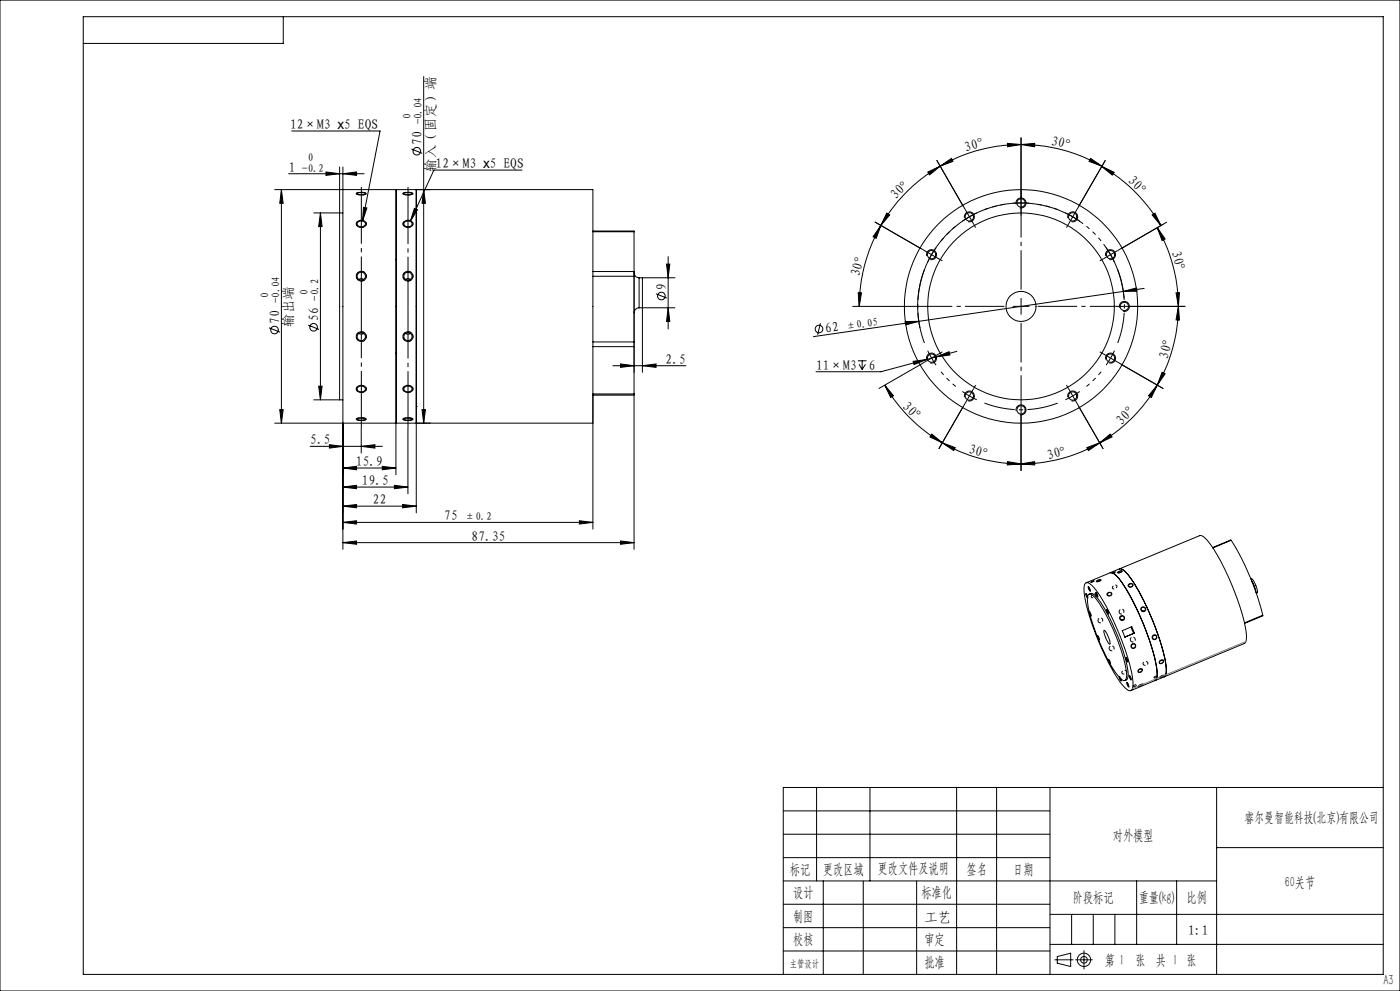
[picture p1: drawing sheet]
<svg xmlns="http://www.w3.org/2000/svg" width="420mm" height="297mm" viewBox="0 0 420 297" stroke-linecap="round" stroke-linejoin="round" font-family="sans-serif">
<g fill="none" stroke="#000" stroke-width=".3">
<path d="M0 0h420v297h-420zM25 5h390v287h-390zM85 5v8h-60M87.5 39.3h26.5l-5.2 26.9M127.1 23v103.8M82.4 56.8h36.4v70M84.4 56.8l.5 4.1h-1zM84.4 56.8v70M86.6 52.1h22.6M97.8 51.5l4.1 .6-4.1 .5zM101.9 50.1v69.7M102.9 50.1v114.5"/>
<path d="M102.9 52.1l4.1-.6v1.1zM106.9 58l1.2-.3a1.41 1.41 0 0 1 1.8 .4l-1.2 .3a1.81 1.81 0 0 1-1.8-.4zM107.2 57.9a2.8 2.8 0 0 1 2.4 .2 2.5 2.5 0 0 1-2.5-.1zM118.9 56.8h59v70h-59zM121 57.9l1.1-.2a1.48 1.48 0 0 1 1.8 .4l-1.2 .3a1.55 1.55 0 0 1-1.8-.4zM121.2 57.9a2.72 2.72 0 0 1 2.4 .2 2.43 2.43 0 0 1-2.5-.1zM123.4 44.7l3.3 1.3M124.9 56.8v96.9M127.1 56.8l.5 4.1h-1zM156.6 51h-26.4l-7.1 15.4M278.3 51.6l3.7-1.8-3.1 2.6zM281.1 48.1l7.8 13.6"/>
<path d="M282 49.8l3.4-2.3 .5 .9zM282 49.8a48.3 48.3 0 0 0-17.7 17.8M302.2 43l4.1 .3-4 .7zM306.3 43.3l4.1-.3v1zM306.3 43.3a48.3 48.3 0 0 1 24.3 6.5M306.3 43.3a48.5 48.5 0 0 0-24.3 6.5M306.3 41.3v18.1M327.2 47.5l3.4 2.3-3.9-1.4zM330.5 49.9l3.8 1.7-.6 .9zM330.5 49.9a48.1 48.1 0 0 1 17.8 17.7M331.6 48.1l-7.9 13.6M94.1 63.8h8.8"/>
<path d="M96.1 63.8l.5 4.1h-1zM96.1 63.8v56M107.4 66.3a1.51 1.51 0 0 1 1.5-.2 1.51 1.51 0 0 1 1 1.2 1.6 1.6 0 0 1-1.6 .9 1.6 1.6 0 0 1-1.4-1.2zM107.4 66.5a1.34 1.34 0 0 1 2.2 .7 1.35 1.35 0 0 1-1.3 .8 1.35 1.35 0 0 1-1.2-.9zM109 62.2l1.1 .1-1.3 3.9zM118.8 77.8h.1M121.4 66.3a1.53 1.53 0 0 1 2.5 1 1.6 1.6 0 0 1-1.6 .9 1.6 1.6 0 0 1-1.4-1.2zM121.4 66.5a1.31 1.31 0 0 1 2.2 .7 1.24 1.24 0 0 1-1.4 .8 1.24 1.24 0 0 1-1-1.2zM124.3 62.4l.9 .5-2.1 3.5zM124.9 61.8h.1M177.9 69.2h12.3v.3M177.9 69.5h12.3"/>
<path d="M190.2 69.5v95.1M200 79.2h.9l-.5 4.1zM200.4 76.9v21.7M262.5 66.6l13.7 7.9M264.3 67.6l-1.4 3.8-1-.5zM264.3 67.6a49 49 0 0 0-6.5 24.2M266 63.8l.9 .6-2.6 3.2zM277.3 75.1l2.2 1.2M278 76.7a1.5 1.5 0 0 1 1.3-1.9 1.5 1.5 0 0 1 1.7 1.7 1.5 1.5 0 0 1-1.9 1.3M279.5 76.3l-1.2 2.3M279.5 76.3l2.1 1.3M280.8 74.2l-1.3 2.1"/>
<path d="M289.3 65.4a1.51 1.51 0 0 1 1.4-1.9 1.51 1.51 0 0 1 1.6 1.6 1.51 1.51 0 0 1-1.9 1.3M304.9 61.2a1.5 1.5 0 0 1 1.3-1.8 1.5 1.5 0 0 1 1.6 1.6 1.5 1.5 0 0 1-1.9 1.3M320.4 65.4a1.5 1.5 0 0 1 1.3-1.9 1.5 1.5 0 0 1 1.6 1.6 1.5 1.5 0 0 1-1.9 1.3M324.9 67.1a31 31 0 0 0-35.3-1.4 31 31 0 0 0-13.6 32.6M331.1 73.2a31.6 31.6 0 0 1 6.1 16.2M331.7 76.7a1.5 1.5 0 0 1 1.3-1.9 1.5 1.5 0 0 1 1.7 1.7 1.5 1.5 0 0 1-1.9 1.3M345.7 64.4l.8-.5 1.8 3.7zM347.2 68.2l2.3 3.4-.9 .5zM347.2 68.2a47.5 47.5 0 0 1 6.3 23.6M350 66.6l-13.6 7.9M80.7 98.2l3.3 1.4M92.5 97.4l3.2 1.3"/>
<path d="M107.7 99.9l.5 .3 .9-.3M107.7 83.7l.7-.2 .7 .2M121.6 99.9l.6 .3 .9-.3M121.6 83.7l.8-.2 .7 .2M177.9 81.4h12.3v1.4M177.9 82.8h12.3M190.2 81.7a1.51 1.51 0 0 0 1.5 1.6M190.2 82.8v19.7M191.7 92.2a1.57 1.57 0 0 0-1.5 1.6M191.7 83.3v8.9M191.7 92.2h10.8M191.7 83.3h10.8"/>
<path d="M192.7 83.3v28.3M196.8 88l3.3 1.4M200.4 92.2l.5 4.1h-.9zM246.1 96.9l-.8 3.4M255.8 91.8h18.1M257.5 87.7l.9 .1-.6 4zM271.5 96.4l4.1-.1-3.9 1.1zM275.6 96.3l-31.6 4.6M335.8 92.2a1.51 1.51 0 0 1 1.4-1.9 1.51 1.51 0 0 1 1.6 1.6 1.51 1.51 0 0 1-1.9 1.4M337 87.3l4-1 .1 1zM338.7 91.8h16.8M343.3 86.4l-67.7 9.9"/>
<path d="M352.8 87.8l1-.1-.3 4.1zM353.5 91.8l.3 4.1h-1zM353.5 91.8a47.8 47.8 0 0 1-6.3 23.6M94.1 119.8h8.8M95.6 115.7h1l-.5 4.1zM107.4 115.8a1.51 1.51 0 0 1 1.5-.3 1.51 1.51 0 0 1 1 1.3 1.6 1.6 0 0 1-1.6 .8 1.6 1.6 0 0 1-1.4-1.2zM107.4 116a1.34 1.34 0 0 1 2.2 .7 1.37 1.37 0 0 1-1.3 .7 1.37 1.37 0 0 1-1.2-.8zM118.8 105.8h.1M121.2 115.9a1.55 1.55 0 0 1 2.7 .9 1.6 1.6 0 0 1-1.6 .8 1.6 1.6 0 0 1-1.4-1.2zM121.4 116a1.31 1.31 0 0 1 2.2 .7 1.24 1.24 0 0 1-1.4 .8 1.24 1.24 0 0 1-1-1.2zM177.9 118.4h12.3v-.3h-12.3v40.5M177.9 102.5h12.3"/>
<path d="M183.9 109.6h21.9M186.2 109.1l4 .5-4 .5zM190.2 102.5v1.4h-12.3M192.7 109.6l4.1-.5v1zM257.4 108.1h2.6M257.7 109.2l1 1.5M258.7 108.1v2.6M259.6 109.2l-.9 1.5M265.4 115.4l2.6 3.2-.8 .5zM265.4 115.4a47.5 47.5 0 0 0 17.3 17.3M273.9 108.3l4.1-.6-3.8 1.6zM276.2 109.2l-12.5 7.2"/>
<path d="M278 107.7a1.5 1.5 0 0 1 1.3-1.8 1.5 1.5 0 0 1 1.7 1.6 1.5 1.5 0 0 1-1.9 1.3M280.9 107l3.8-1.6 .3 1zM280.9 107l-16.6 4.4h-19.5M287.1 105.3l-6.2 1.7M289.3 119.1a1.51 1.51 0 0 1 1.4-1.9 1.51 1.51 0 0 1 1.6 1.6 1.51 1.51 0 0 1-1.9 1.3M320.4 119.1a1.5 1.5 0 0 1 1.3-1.9 1.5 1.5 0 0 1 1.6 1.6 1.5 1.5 0 0 1-1.9 1.3M331.7 107.7a1.5 1.5 0 0 1 1.3-1.8 1.5 1.5 0 0 1 1.7 1.6 1.5 1.5 0 0 1-1.9 1.3M336.4 109.2l12.5 7.2M347.2 115.4l-1.8 3.7-.8-.5zM347.2 115.4a47 47 0 0 1-17.3 17.3M348.6 111.6l.9 .4-2.3 3.4zM82.4 126.8h36.4"/>
<path d="M83.9 122.8h1l-.5 4zM93.1 133.8h21.6M98.8 133.3l4.1 .5-4.1 .5zM106.9 125.5l1.2-.3a1.55 1.55 0 0 1 1.8 .5l-1.1 .3a1.53 1.53 0 0 1-1.9-.5zM107.2 125.5a2.66 2.66 0 0 1 2.4 .2 2.93 2.93 0 0 1-2.5-.1zM108.4 133.8l4.1-.5v1zM108.4 128.2v7.6M114.7 139.8l4.1 .5-4.1 .5zM118.8 126.8v15.5M121 125.5l1.3-.3a1.3 1.3 0 0 1 1.6 .5l-1.1 .3a1.51 1.51 0 0 1-1.9-.5zM121.2 125.5a2.58 2.58 0 0 1 2.4 .2 2.85 2.85 0 0 1-2.5-.1zM122.4 128.4v19.6"/>
<path d="M124.9 121.8h.1M126.6 122.8h1l-.5 4zM279.5 130.1l3.2 2.6-3.7-1.8zM282.7 132.7l3.9 1.5-.5 .8zM282.7 132.7a47 47 0 0 0 23.6 6.3M288.9 121.9l-7.2 12.5M302.3 138.4l4 .6-4.1 .3zM304.9 123.2a1.5 1.5 0 0 1 1.3-1.9 1.5 1.5 0 0 1 1.6 1.7 1.5 1.5 0 0 1-1.9 1.3M306.3 139l4.1-.6v.9zM306.3 124.3v16.7M323.7 121.9l7.2 12.5M326 134.2l3.9-1.5-3.4 2.3z"/>
<path d="M329.9 132.7a47.3 47.3 0 0 1-23.6 6.3M329.9 132.7l3.2-2.6 .5 .8zM102.9 151.7l4.1-.5v1zM102.9 140.3l4.1-.5v1zM102.9 156.6l4.1-.5v1zM102.9 146l4.1-.6v1.1zM102.9 151.7h22M102.9 140.3h15.9M102.9 156.6h75M102.9 146h19.5M118.3 145.4l4.1 .6-4.1 .5zM120.8 151.2l4.1 .5-4.1 .5z"/>
<path d="M173.8 156.1l4.1 .5-4.1 .5zM102.9 162.6l4.1-.5v1zM102.9 162.6h87.3M186.2 162.1l4 .5-4 .5zM325.5 174.9a1.27 1.27 0 0 1 2 .5 55.4 55.4 0 0 1 9.5 17.8 37.2 37.2 0 0 1 2.9 12.4 1.1 1.1 0 0 1-.6 1.4 1.1 1.1 0 0 1-1.4-.5 39.6 39.6 0 0 1-7.6-12.6 55 55 0 0 1-5.1-17.5zM325.8 177.8l.6 1.4-.5-.7zM325.9 174.7l34-14.2a3.2 3.2 0 0 1 2.6 1.8 72.5 72.5 0 0 1 11.4 27.4v.5a2.72 2.72 0 0 1-.6 2.7l-26.8 11.1M326.3 178.9l-.5-.9 .4 1.1M326.5 175.9l.5 1.1zM326.5 175.8l.6 1.4-.5-.7zM326.6 178.2a1.56 1.56 0 0 1 1.9 .9 56 56 0 0 1 9.5 23.1 1.37 1.37 0 0 1-.9 1.8 14.3 14.3 0 0 1-4.9-6.5 54.9 54.9 0 0 1-6-17.7l.1-1.1zM326.7 178.1a1.55 1.55 0 0 1 2.3 .9 57.1 57.1 0 0 1 9 19.9l.4 2.2a2.14 2.14 0 0 1-.9 2.8"/>
<path d="M328.7 177.5l.5 .6 .1 .8zM328.8 177.7l.5 1.1zM329 174.1h.1a.96 .96 0 0 1 1.2-.2l-1.1 .5-.3-.1zM329.1 174.1l1-.3a.68 .68 0 0 1-1 .3zM332.4 177.7a.62 .62 0 0 1 .9-.2 .62 .62 0 0 1 0 1 .62 .62 0 0 1-.9 .1 .62 .62 0 0 1 0-.9zM333.1 171.7a2.39 2.39 0 0 1 2.3 1.3 71.8 71.8 0 0 1 11.3 25.3l.4 3a2.35 2.35 0 0 1-.6 2.7 3.1 3.1 0 0 0 .6-3.2 70.8 70.8 0 0 0-11.7-27.7 2.79 2.79 0 0 0-2.3-1.4zM335.3 171.5h.1a1.14 1.14 0 0 1 1.3-.3l-.3 .2a.66 .66 0 0 1-1.1 .1zM335.4 171.5l1.1-.4a.68 .68 0 0 1-1.1 .4zM335.8 170.5a3.2 3.2 0 0 1 2.7 1.8 72.4 72.4 0 0 1 11.3 27.4v.5a2.84 2.84 0 0 1-.6 2.6 3.2 3.2 0 0 0 .6-3.1 72.4 72.4 0 0 0-11.3-27.4 3.1 3.1 0 0 0-2.7-1.8M338.5 175.3a.67 .67 0 0 1 .9-.5 .67 .67 0 0 1 .3 1 .68 .68 0 0 1-.8 .2 .68 .68 0 0 1-.4-.7zM338.7 175.2a.52 .52 0 0 1 .8-.2 .52 .52 0 0 1 0 .8 .5 .5 0 0 1-.7 .1 .5 .5 0 0 1-.1-.7zM369.3 161.9a77.7 77.7 0 0 1 9.5 22.5"/>
<path d="M369.3 161.9l-5.5 2.2M369.3 161.9l-5.4 2.3M375.3 173.5a1.95 1.95 0 0 1 1.3 1.7l.5 1.3a.8 .8 0 0 1-.2 1.3M375.5 174.2l.8 1.5 .5 1.8M326.8 183.2l.6 1.4-.4-.4zM326.8 183.5v.2M329.2 190.5l.4 .5 .2 .8zM331.2 188.9a5.9 5.9 0 0 1 1.8 4.2 6.4 6.4 0 0 1-1.8-4.2zM332 182.7l.6 1.3-.4-.5zM332 182.8l.5 1.1zM332.5 197.6l.4 .4 .3 1-.4-.4zM336.2 185.6l.6 .2"/>
<path d="M337.7 197l.6 1.4-.3-.5zM337.8 197.1l.5 1.2zM339.4 187.9l.3 1 .5 .9M340.2 189.8h.1M340.2 189.8l-2.7 1.1M340.3 189.8l-.8-2-2.8 1.2 .8 2M340.3 189.8l-2.8 1.2M342.5 183l.6 .2M348.1 198.1a.51 .51 0 0 1 .6-.3 .51 .51 0 0 1 .3 .7 .51 .51 0 0 1-.6 .3l-.6-.2zM348.1 198a.58 .58 0 0 1 1-.1 .58 .58 0 0 1-.6 .9 .5 .5 0 0 1-.7-.1 .5 .5 0 0 1 .3-.7zM378.8 184.4v.2l-5.4 2.2M378.8 184.4l-5.5 2.3"/>
<path d="M335.8 202.7l.4 .6 .1 .8-.4-.7zM335.8 203l.5 1-.1-.6M338.1 204.6l.5 1.1zM338.1 204.5l.5 1.4-.4-.7zM338.8 202.4l.6 1.4-.4-.5zM338.8 202.5l.5 1.2zM341.6 205.6l1.3-.6-.7 .5zM341.6 200.7a.56 .56 0 0 1 .7-.4 .56 .56 0 0 1 .4 .7 .61 .61 0 0 1-.7 .6 .61 .61 0 0 1-.5-.7zM341.7 205.6l1.1-.5zM341.7 200.7a.51 .51 0 0 1 .7-.2 .51 .51 0 0 1 .2 .6 .51 .51 0 0 1-.6 .3l-.5-.2zM346.5 204l-7.2 3M347.9 202.9l1.4-.5-.7 .5z"/>
<path d="M348 202.9l1.1-.5zM245 236v28M261 236v28M287 236v56M299 236v56M315 236v56M365 236v56M415 236h-180v56M235 257h80M235 250h80M235 243h80M365 254h50"/>
<path d="M235 264h130M235 278h80M235 271h80M247 264v28M259 264v28M275 264v28M315 274h100M321.5 274v9M328 274v9M334.5 274v9M341 264v19M353 264v19"/>
<path d="M235 285h80M315 283h100"/>
<circle cx="125" cy="45.3" r="1.15"/>
<circle cx="279.5" cy="76.3" r="1.25"/>
<circle cx="290.8" cy="65" r="1.25"/>
<circle cx="306.3" cy="60.8" r="1.24"/>
<circle cx="321.8" cy="65" r="1.25"/>
<circle cx="333.1" cy="76.3" r="1.25"/>
<circle cx="82.4" cy="98.9" r="1.15"/>
<circle cx="94.1" cy="98.1" r="1.14"/>
<circle cx="108.4" cy="82.8" r="1.48"/>
<circle cx="108.4" cy="82.8" r="1.23"/>
<circle cx="122.4" cy="82.8" r="1.46"/>
<circle cx="122.4" cy="82.8" r="1.23"/>
<circle cx="198.4" cy="88.7" r="1.14"/>
<circle cx="245.7" cy="98.6" r="1.15"/>
<circle cx="306.3" cy="91.8" r="28"/>
<circle cx="306.3" cy="91.8" r="4.5"/>
<circle cx="306.3" cy="91.8" r="35"/>
<circle cx="337.3" cy="91.8" r="1.24"/>
<circle cx="108.4" cy="100.9" r="1.48"/>
<circle cx="108.4" cy="100.9" r="1.23"/>
<circle cx="122.4" cy="100.9" r="1.46"/>
<circle cx="122.4" cy="100.9" r="1.23"/>
<circle cx="279.5" cy="107.3" r="1.24"/>
<circle cx="290.8" cy="118.7" r="1.24"/>
<circle cx="321.8" cy="118.7" r="1.24"/>
<circle cx="333.2" cy="107.3" r="1.24"/>
<circle cx="306.3" cy="122.8" r="1.25"/>
<circle cx="332.9" cy="178.1" r=".55"/>
<circle cx="336.6" cy="185.2" r=".74"/>
<circle cx="336.6" cy="185.2" r=".62"/>
<circle cx="340" cy="193.6" r=".61"/>
<circle cx="340" cy="193.6" r=".71"/>
<circle cx="343" cy="182.6" r=".74"/>
<circle cx="343" cy="182.6" r=".62"/>
<circle cx="346.3" cy="191" r=".72"/>
<circle cx="346.4" cy="191" r=".6"/>
</g>
<g fill="none" stroke="#0a0605" stroke-width=".3">
<path d="M316.4 287.7h5.5M317.2 286.7l4-1v4l-4-1zM322.7 287.7h5M325.2 284.9v5.5"/>
<circle cx="325.2" cy="287.7" r="1.01"/>
<circle cx="325.2" cy="287.7" r="2"/>
</g>
<g fill="none" stroke="#000" stroke-width=".3" stroke-dasharray="30.5 1.3 1.3 1.3" stroke-linecap="butt">
<path d="M306.3 58.3v-1.2M277.3 75.1l-1.1-.7M281.6 77.6l1.1 .6M289.6 62.8l-.7-1.1M290.8 65l-2.1 1.3M290.8 65l2.2-1.2M290.8 65l-1.2-2.2M290.8 65l1.3 2.1M292.1 67.1l.6 1.1M306.3 60.8l-2.5 .1M306.3 60.8l2.5 .1M306.3 60.8v-2.5"/>
<path d="M306.3 60.8v2.5M306.3 63.3v1.3M320.6 67.1l-.7 1.1M321.8 65l-2.2-1.2M321.8 65l2.1 1.3M321.8 65l1.3-2.2M321.8 65l-1.2 2.1M323.1 62.8l.6-1.1M331 77.6l-1.1 .6M333.2 76.3l-1.4-2.1M333.2 76.3l1.1 2.2M333.2 76.3l2.1-1.2"/>
<path d="M333.2 76.3l-2.2 1.3M335.3 75.1l1.1-.7M306.3 91.8v-2.5M306.3 91.8h-2.5M306.3 91.8v2.5M306.3 91.8h2.5M277.3 108.6l-1.1 .6M279.5 107.3l1.3 2.1M279.5 107.3l-1.2-2.2M279.5 107.3l-2.2 1.3M279.5 107.3l2.1-1.2M281.6 106.1l1.1-.7"/>
<path d="M290.8 118.7l2.2 1.1M290.8 118.7l-2.1-1.4M290.8 118.7l-1.2 2.1M290.8 118.7l1.3-2.2M292.1 116.5l.6-1.1M320.6 116.5l-.7-1.1M321.8 118.7l2.1-1.4M321.8 118.7l-2.2 1.1M321.8 118.7l1.3 2.1M321.8 118.7l-1.2-2.2M331 106.1l-1.1-.7M333.2 107.3l1.1-2.2"/>
<path d="M333.2 107.3l-1.4 2.1M333.2 107.3l2.1 1.3M333.2 107.3l-2.2-1.2M335.3 108.6l1.1 .6M289.6 120.8l-.7 1.1M323.1 120.8l.6 1.1"/>
</g>
<path d="M286.7 67.8l-2.3 2.1-2.1 2.3M301.3 61.2l-3 .7-3 .9M317.3 62.8l-3-.9-3-.7M330.3 72.2l-2.1-2.3-2.3-2.1M282.3 111.4l2.1 2.3 2.3 2.1M325.9 115.8l2.3-2.1 2.1-2.3" fill="none" stroke="#000" stroke-width=".3" stroke-dasharray="30.5 1.3 1.3 1.3" stroke-dashoffset="29.3" stroke-linecap="butt"/>
<path d="M277.3 80.8a31 31 0 0 0 0 22M335.3 102.8a31 31 0 0 0 0-22M295.3 120.8a31 31 0 0 0 22 0" fill="none" stroke="#000" stroke-width=".3" stroke-dasharray="30.5 1.3 1.3 1.3" stroke-dashoffset="21.2" stroke-linecap="butt"/>
<path d="M339.8 205.8h.3a.71 .71 0 0 0 1-.6l-.9 .2-.4 .4M346.2 203.1l.2 .1a.71 .71 0 0 0 1-.7l-.9 .3-.3 .3" fill="none" stroke="#000" stroke-width=".3" stroke-dasharray="1.3 .6" stroke-dashoffset="-.1" stroke-linecap="butt"/>
<path d="M343 199.1a.69 .69 0 0 0 .9 .3 .69 .69 0 0 0 .2-1 .74 .74 0 0 0-.8 0 .74 .74 0 0 0-.3 .7M336.6 201.8a.69 .69 0 0 0 1 .2 .69 .69 0 0 0 .1-1 .74 .74 0 0 0-.8 0 .74 .74 0 0 0-.3 .8" fill="none" stroke="#000" stroke-width=".3" stroke-dasharray="1.3 .6" stroke-dashoffset=".5" stroke-linecap="butt"/>
<path d="M332.8 194.6a.74 .74 0 0 0 1.3 .1 .74 .74 0 0 0-.5-1.1 .74 .74 0 0 0-.8 .9v.1M339.2 192a.74 .74 0 0 0 1.2 .1 .74 .74 0 0 0-.4-1.2 .74 .74 0 0 0-.9 .9l.1 .2" fill="none" stroke="#000" stroke-width=".3" stroke-dasharray="1.3 .6" stroke-dashoffset=".2" stroke-linecap="butt"/>
<path d="M106.9 58l1.2 .4a1.5 1.5 0 0 0 1.8-.5l-1.8-.3-1.2 .4M120.9 58l1.2 .4a1.5 1.5 0 0 0 1.8-.5l-1.8-.3-1.2 .4M106.9 125.6l1.2 .4a1.5 1.5 0 0 0 1.8-.5l-1.6-.3-1.4 .4M120.9 125.6l1.2 .4a1.5 1.5 0 0 0 1.8-.5l-1.6-.3-1.4 .4M329.4 186.2a.73 .73 0 0 0 1.2 .3 .73 .73 0 0 0-.3-1.2 .73 .73 0 0 0-.9 .8v.1M335.8 183.6a.73 .73 0 0 0 1.2 .2 .73 .73 0 0 0-.3-1.2 .73 .73 0 0 0-1 .9l.1 .1" fill="none" stroke="#000" stroke-width=".3" stroke-dasharray="1.3 .6" stroke-dashoffset=".3" stroke-linecap="butt"/>
<path d="M327.4 178.8a.68 .68 0 0 0 .9 .2 .68 .68 0 0 0 .1-1l-.7 .2-.3 .6M333.7 176.2a.68 .68 0 0 0 1 .1 .68 .68 0 0 0 .1-.9l-.8 .2-.3 .6" fill="none" stroke="#000" stroke-width=".3" stroke-dasharray="1.3 .6" stroke-dashoffset=".6" stroke-linecap="butt"/>
<path d="M327.2 174.5l.7-.1 .7-.5-1.4 .6M333.6 171.9l.6-.2 .7-.4-1.3 .6" fill="none" stroke="#000" stroke-width=".3" stroke-dasharray="1.3 .6" stroke-linecap="butt"/>
<path d="M106.9 67.1a1.56 1.56 0 0 0 1.5 1 1.56 1.56 0 0 0 1.5-1.1 1.62 1.62 0 0 0-1.5-1 1.62 1.62 0 0 0-1.5 1.1M120.9 67.1a1.56 1.56 0 0 0 1.5 1 1.56 1.56 0 0 0 1.5-1.1 1.62 1.62 0 0 0-1.5-1 1.62 1.62 0 0 0-1.5 1.1M106.9 116.5a1.56 1.56 0 0 0 1.5 1.1 1.56 1.56 0 0 0 1.5-1.2 1.62 1.62 0 0 0-1.5-.9 1.62 1.62 0 0 0-1.5 1M120.9 116.5a1.56 1.56 0 0 0 1.5 1.1 1.56 1.56 0 0 0 1.5-1.2 1.62 1.62 0 0 0-1.5-.9 1.62 1.62 0 0 0-1.5 1" fill="none" stroke="#000" stroke-width=".3" stroke-dasharray="1.3 .6" stroke-dashoffset=".4" stroke-linecap="butt"/>
<path d="M106.9 82.8a1.5 1.5 0 0 0 2.2 1.3 1.5 1.5 0 0 0 .2-2.6 1.5 1.5 0 0 0-2.4 1.1v.2M120.9 82.8a1.5 1.5 0 0 0 2.2 1.3 1.5 1.5 0 0 0 .2-2.6 1.5 1.5 0 0 0-2.4 1.1v.2M106.9 100.9a1.5 1.5 0 0 0 2.2 1.3 1.5 1.5 0 0 0 .2-2.6 1.5 1.5 0 0 0-2.4 1.1v.2M120.9 100.9a1.5 1.5 0 0 0 2.2 1.3 1.5 1.5 0 0 0 .2-2.6 1.5 1.5 0 0 0-2.4 1.1v.2" fill="none" stroke="#000" stroke-width=".3" stroke-dasharray="1.3 .6" stroke-dashoffset="-.2" stroke-linecap="butt"/>
<path d="M108.4 128.2v-72.2M122.4 128.4v-72.4" fill="none" stroke="#000" stroke-width=".3" stroke-dasharray="30.5 1.3 1.3 1.3" stroke-dashoffset="13.4" stroke-linecap="butt"/>
<path d="M373.8 192.3l-34.1 14.1" fill="none" stroke="#808080" stroke-width=".3"/>
<path d="M301.3 91.8h-27.4M306.3 86.8v-27.4M306.3 96.8v27.5M311.3 91.8h27.5" fill="none" stroke="#000" stroke-width=".3" stroke-dasharray="30.5 1.3 1.3 1.3" stroke-dashoffset="18.7" stroke-linecap="butt"/>
<g fill="#000">
<path d="M84.4 56.8l.5 4.1h-1zM83.9 122.8h1l-.5 4zM96.1 63.8l.5 4.1h-1zM95.6 115.7h1l-.5 4.1zM200 79.2h.9l-.5 4.1zM200.4 92.2l.5 4.1h-.9z"/>
<path d="M278.3 51.6l3.7-1.8-3.1 2.6zM266 63.8l.9 .6-2.6 3.2z"/>
<path d="M302.2 43l4.1 .3-4 .7zM282 49.8l3.4-2.3 .5 .9z"/>
<path d="M327.2 47.5l3.4 2.3-3.9-1.4zM306.3 43.3l4.1-.3v1z"/>
<path d="M264.3 67.6l-1.4 3.8-1-.5zM257.5 87.7l.9 .1-.6 4z"/>
<path d="M345.7 64.4l.8-.5 1.8 3.7zM330.5 49.9l3.8 1.7-.6 .9z"/>
<path d="M337 87.3h4.1l-.1-1zM271.5 96.4l.2 1 3.9-1.1z"/>
<path d="M352.8 87.8l1-.1-.3 4.1zM347.2 68.2l2.3 3.4-.9 .5z"/>
<path d="M186.2 109.1l4 .5-4 .5zM192.7 109.6l4.1-.5v1z"/>
<path d="M265.4 115.4l2.6 3.2-.8 .5zM279.5 130.1l3.2 2.6-3.7-1.8z"/>
<path d="M280.9 107l4.1-.6-.3-1zM273.9 108.3l.3 1 3.8-1.6z"/>
<path d="M348.6 111.6l.9 .4-2.3 3.4zM353.5 91.8l.3 4.1h-1z"/>
<path d="M98.8 133.3l4.1 .5-4.1 .5zM108.4 133.8l4.1-.5v1zM102.9 140.3l4.1-.5v1zM114.7 139.8l4.1 .5-4.1 .5zM102.9 156.6l4.1-.5v1zM173.8 156.1l4.1 .5-4.1 .5zM97.8 51.5l4.1 .6-4.1 .5zM102.9 52.1l4.1-.6v1.1zM102.9 162.6l4.1-.5v1zM186.2 162.1l4 .5-4 .5zM109 62.2l1.1 .1-1.3 3.9zM124.3 62.4l.9 .5-2.1 3.5z"/>
<path d="M126.6 122.8h1l-.5 4zM127.1 56.8l.5 4.1h-1z"/>
<path d="M282.7 132.7l3.9 1.5-.5 .8zM302.3 138.4l4 .6-4.1 .3z"/>
<path d="M306.3 139l4.1-.6v.9zM326 134.2l3.9-1.5-3.4 2.3z"/>
<path d="M329.9 132.7l3.2-2.6 .5 .8zM347.2 115.4l-1.8 3.7-.8-.5z"/>
<path d="M102.9 146l4.1-.6v1.1zM118.3 145.4l4.1 .6-4.1 .5z"/>
<path d="M120.8 151.2l4.1 .5-4.1 .5zM102.9 151.7l4.1-.5v1z"/>
</g>
<g font-size="4.4">
<text x="333.9" y="251.7">对外模型</text>
<text x="236.9" y="261.9">标记</text>
<text x="246.9" y="261.9">更改区域</text>
<text x="263.3" y="261.8">更改文件及说明</text>
<text x="289.9" y="261.9">签名</text>
<text x="303.9" y="261.9">日期</text>
<text x="237.9" y="268.9">设计</text>
<text x="276.4" y="268.9">标准化</text>
<text x="385.4" y="265.9">60关节</text>
<text x="237.9" y="275.9">制图</text>
<text x="321.9" y="270.4">阶段标记</text>
<text x="341.6" y="270.4">重量(kg)</text>
<text x="355.9" y="270.4">比例</text>
<text x="237.9" y="282.9">校核</text>
<text x="277.3" y="282.9">审定</text>
<text x="277.3" y="289.9">批准</text>
<text x="331.4" y="289.2">第 1</text>
<text x="340.6" y="289.2">张 共 1 张</text>
<text x="415" y="295.2">A3</text>
</g>
<text font-size="4.2" x="373.4" y="246.3">睿尔曼智能科技(北京)有限公司</text>
<g font-size="4.1">
<text x="87" y="38.6">12×M3 x5 EQS</text>
<text x="126.5" y="43.4" transform="rotate(-90 126.5 43.4)">70</text>
<text x="289.7" y="45.4" transform="rotate(-15 289.7 45.4)">30°</text>
<text x="315.1" y="43.3" transform="rotate(15 315.1 43.3)">30°</text>
<text x="86.6" y="51.5">1</text>
<text x="130.6" y="51.5" transform="rotate(-90 130.6 51.5)">输入（固定）端</text>
<text x="130.7" y="50.3">12×M3 x5 EQS</text>
<text x="268.7" y="60" transform="rotate(-45 268.7 60)">30°</text>
<text x="338.1" y="54.3" transform="rotate(45 338.1 54.3)">30°</text>
<text x="351.4" y="75.5" transform="rotate(75 351.4 75.5)">30°</text>
<text x="257.8" y="83" transform="rotate(-75 257.8 83)">30°</text>
<text x="199.9" y="86.8" transform="rotate(-90 199.9 86.8)">9</text>
<text x="83.8" y="97" transform="rotate(-90 83.8 97)">70</text>
<text x="87.9" y="97.9" transform="rotate(-90 87.9 97.9)">输出端</text>
<text x="95.6" y="96.2" transform="rotate(-90 95.6 96.2)">56</text>
<text x="247.8" y="99.8" transform="rotate(-8 247.8 99.8)">62</text>
<text x="350.3" y="107.8" transform="rotate(-75 350.3 107.8)">30°</text>
<text x="199.7" y="109">2.5</text>
<text x="244.8" y="110.8">11×M3</text>
<text x="260.7" y="110.8">6</text>
<text x="270.5" y="121.9" transform="rotate(45 270.5 121.9)">30°</text>
<text x="336.4" y="127.7" transform="rotate(-45 336.4 127.7)">30°</text>
<text x="93.1" y="133.2">5.5</text>
<text x="290.3" y="135.8" transform="rotate(15 290.3 135.8)">30°</text>
<text x="314.5" y="137.9" transform="rotate(-15 314.5 137.9)">30°</text>
<text x="106.8" y="139.7">15.9</text>
<text x="108.6" y="145.4">19.5</text>
<text x="111.9" y="151.1">22</text>
<text x="133.3" y="156">75</text>
<text x="141.5" y="162">87.35</text>
<text x="277.3" y="276.2">工艺</text>
<text x="356.5" y="280.1">1:1</text>
</g>
<g font-size="3.3">
<text x="123.3" y="35.7" transform="rotate(-90 123.3 35.7)">0</text>
<text x="126.5" y="37.3" transform="rotate(-90 126.5 37.3)">-0.04</text>
<text x="90.7" y="51.5">-0.2</text>
<text x="92.3" y="48.2">0</text>
<text x="80.6" y="89.3" transform="rotate(-90 80.6 89.3)">0</text>
<text x="92.3" y="88.5" transform="rotate(-90 92.3 88.5)">0</text>
<text x="83.8" y="90.9" transform="rotate(-90 83.8 90.9)">-0.04</text>
<text x="95.6" y="90.1" transform="rotate(-90 95.6 90.1)">-0.2</text>
<text x="253.8" y="98.9" transform="rotate(-8 253.8 98.9)">±0.05</text>
<text x="139.4" y="156">±0.2</text>
</g>
<text font-size="3.1" x="236.9" y="289.9">主管设计</text>
</svg>
